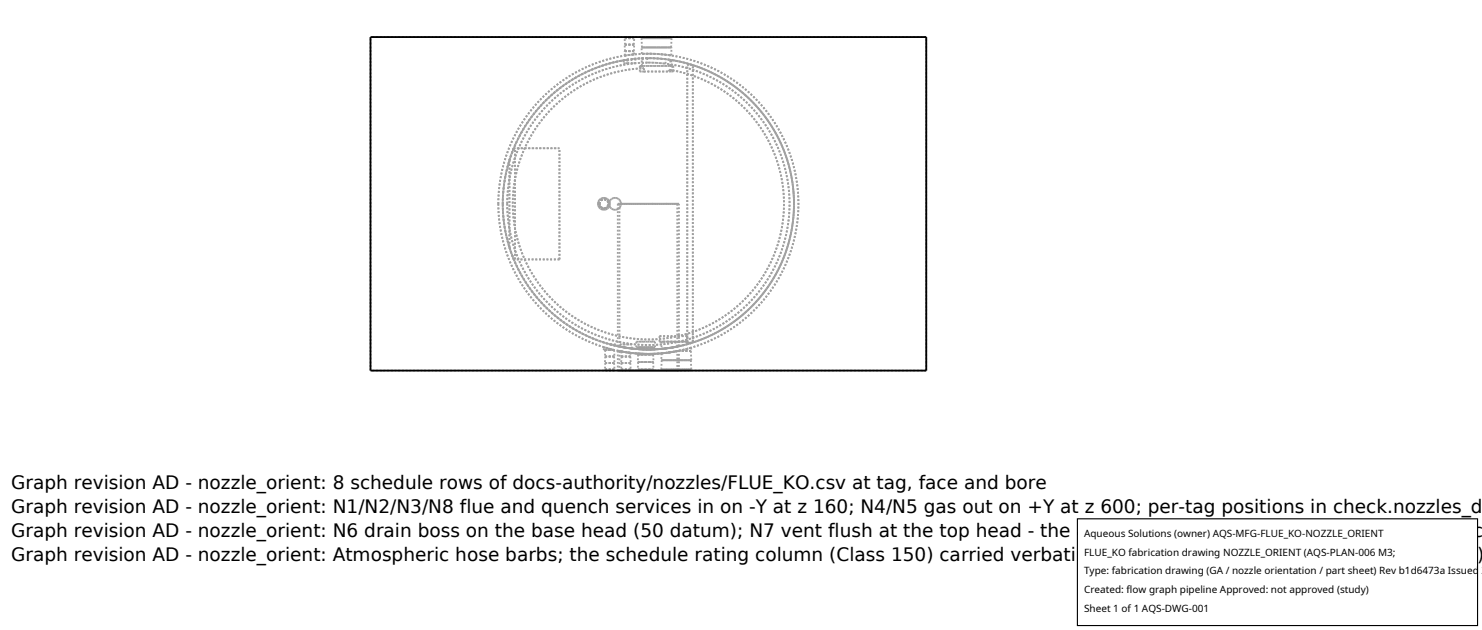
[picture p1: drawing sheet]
<svg xmlns="http://www.w3.org/2000/svg" width="212mm" height="90mm" viewBox="0 0 212 90" stroke-linecap="round" stroke-linejoin="round" font-family="sans-serif">
<g fill="none" stroke="#a0a0a0" stroke-width=".26" stroke-dasharray=".3 .3" stroke-linecap="butt">
<path d="M89.1 8.6l1.6-.2M89.1 9h1.6M89.1 8.6v.4M89.2 7.3h1.4M89.2 6.4h1.4M89.2 5.5h1.4M89.3 7.9l1.3-.1M89.3 7.9l-.1-.6M89.3 7.3h1.2M89.3 7.3l-.1-.9M89.3 6.4h1.2M89.3 6.4l-.1-.9"/>
<path d="M89.3 5.5h1.2M89.3 5.5v-.2M89.3 5.3h1.2M89.6 8.5l-1.9 .4-1.8 .5-1.7 .7-1.5 .7-1.8 1.1-1.4 1-1.2 1.1-1.4 1.5-1.2 1.5-.9 1.4-.9 1.6-.7 1.7-.6 1.8-.5 2-.2 1.8-.1 1.8M89.6 8.5l-.5 .1M89.6 9h-.5M89.6 8.5v.5M89.6 9h.6M90.2 8.4v.6M90.5 7.3h-1.2M90.5 6.4h-1.2M90.5 5.5h-1.2"/>
<path d="M90.5 5.3h-1.2M90.5 7.3l.1-.9M90.5 6.4l.1-.9M90.5 5.3v.2M90.6 7.8l-1.3 .1M90.6 7.8v-.5M90.6 7.3h-1.4M90.6 6.4h-1.4M90.6 5.5h-1.4M90.7 8.4h-.5M90.7 9h-.5M90.7 8.4v.6"/>
<path d="M91.4 9.4h4.8M91.4 10.2h4.8M91.4 9.4v.8M91.5 9.4h-.1M91.5 9.4h.3M91.5 9.4v.4M91.6 6.8h4.3M91.6 5.5h4.3M91.6 8.3h2.2l2.1 .3M91.7 7.7h1.9l2.3 .2M91.7 7.7l-.1-.9M91.7 6.8h4.2"/>
<path d="M91.7 6.8l-.1-1.3M91.7 5.5h4.2M91.7 5.5v-.2M91.7 5.3h4.2M91.7 9.4h4.2M91.7 9.4l-.1-1.1M91.8 8.3l-1.6 .1M91.8 8.3h-.2M91.8 8.3v1.1M91.8 9.4h-.1M92 10.2h-.6M92 9.7v.5"/>
<path d="M92 9.7l-.5 .1M92 10.2h3.6M92.4 8.3l-1.9 .1-2.1 .3-2 .5-1.9 .7-1.8 .9-1.6 1-1.7 1.2-1.5 1.4-1.4 1.5-1.2 1.6-1 1.8-.9 1.9-.7 1.8-.5 2-.3 2-.1 2.1M92.4 8.3l2.7 .2M92.4 8.3l.1 .6M92.5 8.9l2.5 .2M92.5 8.9l-1.9 .1-1.9 .3-2 .5-1.9 .7-1.8 .9-1.6 .9-1.7 1.3-1.4 1.3-1.4 1.5-1.1 1.6-1 1.7-.8 1.7-.7 1.8-.5 2-.3 1.9-.1 2M95 9.1l.1-.6M95.6 10v.2M95.6 10l1.7 .3 1.9 .6 1.7 .7 1.6 .9 1.5 .9 1.4 1.1 1.3 1.4 1.2 1.3 1 1.5 .9 1.6 .8 1.6 .6 1.8 .4 1.7 .3 2 .1 1.9-.1 1.7-.3 1.8-.5 1.9-.6 1.9-.8 1.6-1 1.6-1 1.5-1.3 1.4-1.2 1.1-1.5 1.2-1.5 .9-1.5 .8-1.8 .7-1.9 .6-1.6 .3-1.9 .2-2-.1-1.7-.1-1.8-.4-1.7-.5-2-.8-1.6-.9-1.6-1-1.4-1.1-1.3-1.4-1.2-1.4-1.1-1.6-.9-1.5-.7-1.7-.6-1.7-.4-1.9-.2-1.8-.1-1.8 .2-2 .3-1.7 .4-1.9 .7-1.7 .8-1.7 .9-1.4 1-1.5 1.4-1.5 1.4-1.2 1.3-1 1.6-1 1.7-.9 1.7-.6 1.8-.5 1.7-.3 1.9-.2M95.7 9.4v-.9M95.7 9.4h.3"/>
<path d="M95.9 6.8h-4.2M95.9 5.5h-4.2M95.9 5.3h-4.2M95.9 9.4h-.2M95.9 6.8v-1.3M95.9 5.3v.2M95.9 9.4v-.8M95.9 7.9l-2.3-.2h-1.9M95.9 7.9v-1.1M95.9 8.6l-.2-.1M95.9 6.8h-4.3M95.9 5.5h-4.3"/>
<path d="M96 9.4v.6M96 10h-.4M96 10l2.1 .5 1.7 .6 1.6 .7 1.5 .9 1.4 1 1.4 1.2 1.3 1.3 1.2 1.5 1 1.3 .9 1.7 .7 1.8 .5 1.7 .4 1.8 .2 1.7 .1 1.9-.2 1.8-.3 1.8-.4 1.8-.6 1.6-.9 1.7-.8 1.4-1.2 1.6-1.1 1.3-1.4 1.3-1.5 1.1-1.5 1-1.7 .9-1.6 .6-1.8 .5-1.9 .3-2 .2-1.6-.1-1.9-.2-1.9-.4-1.7-.5-1.8-.7-1.6-.9-1.5-1-1.5-1.2-1.1-1.2-1.2-1.3-1-1.5-1-1.6-.7-1.6-.6-1.8-.5-1.9-.2-1.9-.1-1.8 .1-1.9 .3-1.6 .4-1.8 .7-1.8 .8-1.7 .9-1.5 1.1-1.6 1.1-1.3 1.4-1.3 1.5-1.2 1.4-.8 1.7-.9 1.6-.7 1.7-.5 1.7-.3 1.9-.2M96.2 9.4h-.2M96.2 10.2h-.6M96.2 9.4v.8M98.2 9.3h.6M98.8 9.3h-.6M99 9.3h-.2M99 9.3l3 1.3 2.8 1.6 2.4 2.1 2.2 2.5 1.7 2.9 1.2 2.7 .8 3.3 .3 3.2-.2 3.3-.8 3.3-1.3 3.1-1.7 2.8-2.2 2.5-2.4 2.1-2.8 1.6-3 1.3M132.3 5.3h-79.4M71.2 29.1l.1 2.1 .3 2.1 .5 2 .7 1.9 .8 1.9 1.1 1.8 1.2 1.7 1.4 1.5 1.5 1.4 1.8 1.3 1.7 1.1 2 1 2.1 .7 2.1 .5 2 .3 2 .1 2.1-.1 2-.2 2-.5 2-.7 2-.9 1.7-1 1.7-1.3 1.7-1.4 1.4-1.6 1.3-1.8 1.1-1.8 .9-1.9 .7-1.8 .5-2.1 .3-2 .1-2.2-.1-2.1-.2-2-.5-1.9-.7-2-.8-1.8-1.2-2-1.3-1.8-1.3-1.5-1.4-1.3-1.8-1.4-1.9-1.1-1.9-.9-1.8-.7-2.1-.6-2-.3-2.2-.1-2.3 .1-1.9 .3-2 .4-2 .7-2 1-1.8 1-1.6 1.2-1.6 1.4-1.4 1.6-1.3 1.6-1.1 1.8-1 2-.7 2.1-.5 2-.3 2.1-.1 2.1"/>
<path d="M71.2 29.1l.1-2.1 .3-2.1 .5-2 .7-1.9 .8-1.9 1.1-1.8 1.2-1.7 1.4-1.5 1.5-1.4 1.8-1.3 1.7-1.1 2-1 2.1-.7 2.1-.5 2-.3 2-.1 2.1 .1 2 .2 2 .5 2 .7 2 .9 1.7 1.1 1.7 1.2 1.7 1.5 1.4 1.5 1.3 1.8 1.1 1.8 .9 1.9 .7 1.8 .5 2.1 .3 2 .1 2.2-.1 2.1-.2 2-.5 1.9-.7 2-.8 1.8-1.2 2-1.3 1.8-1.3 1.5-1.4 1.4-1.8 1.3-1.9 1.1-1.9 1-1.8 .6-2.1 .6-2 .3-2.2 .1-2.3-.1-1.9-.2-2-.5-2-.7-2-1-1.8-1-1.6-1.2-1.6-1.4-1.4-1.5-1.3-1.7-1.1-1.8-1-2-.7-2.1-.5-2-.3-2.1-.1-2.1M71.8 29.1l.1-2.3 .5-2.6 .6-2.2 1.1-2.3 1.1-2 1.4-1.9 1.7-1.8 1.9-1.6 2.1-1.4 2.2-1 2.2-.8 2.4-.6 2.4-.3 2.5 .1 2.4 .3 2.4 .6M71.8 29.1l.2 2.9 .6 2.9 1.1 2.8 1.3 2.5 1.9 2.5 2 2 2.4 1.8 2.6 1.5 2.9 1.1 3 .6 3 .2 2.8-.2 2.7-.6 2.8-1 2.8-1.5 2.3-1.8 2.1-2 1.9-2.6 1.4-2.5 1-2.7 .6-2.9 .2-3.1-.2-3-.7-2.8-1-2.8-1.4-2.5-1.8-2.4-2.1-2.1-2.3-1.7-2.7-1.5-2.7-1-2.8-.7M71.8 29.1l.1-2.1 .3-2 .5-1.9 .7-1.9 .9-1.9 1-1.7 1.3-1.7 1.3-1.5 1.5-1.4 1.7-1.2 1.6-1 1.8-.8 1.9-.8 2-.5 2.1-.3 1.9-.1 2.1 .1 1.9 .3 2.1 .5 1.9 .6 1.8 .8 1.8 1.1 1.7 1.3 1.5 1.3 1.4 1.6 1.1 1.4 1.1 1.7 .9 1.9 .7 2 .6 2 .3 2.1 .1 2-.1 2.1-.3 1.9-.4 1.9-.7 2-1 2-1 1.7-1.1 1.6-1.3 1.4-1.4 1.4-1.7 1.2-1.7 1.1-1.9 .9-1.8 .7-2 .5-2 .4-2.2 .1-2.1-.1-1.9-.3-2.1-.5-1.9-.6-1.8-.8-1.8-1.1-1.7-1.2-1.5-1.4-1.4-1.6-1.3-1.7-1-1.7-.9-1.9-.7-1.9-.5-1.9-.3-2-.1-2.1M71.8 29.1l.2 3.1 .7 3 1.1 2.8 1.5 2.6 1.9 2.4 2.1 2.1 2.4 1.7 2.6 1.4 2.7 .9 2.9 .6 3 .2 3.1-.3 2.6-.6 2.8-1.1 2.8-1.5 2.3-1.8 2-2.1 1.8-2.5 1.4-2.7 1-2.8 .5-2.9 .2-2.9-.3-3-.7-2.9-1.1-2.8-1.5-2.6-1.7-2.2-2.3-2.2-2.4-1.7-2.7-1.3-2.7-1-2.9-.5M72.4 29.1l.1-2 .4-2 .5-2 .6-1.7 .8-1.8 1-1.7 1-1.4 1.4-1.5 1.5-1.4 1.5-1.1 1.7-1 1.9-1 1.8-.6 2-.5 2-.4 1.9-.1 1.9 .1 2 .3 1.9 .5 1.8 .6 1.7 .7 1.7 1.1 1.7 1.1 1.5 1.4 1.4 1.5 1.1 1.5 1.1 1.7 .9 1.9 .6 1.8 .6 2 .3 2 .1 1.9-.1 1.9-.3 2-.5 1.9-.6 1.8-.7 1.7-1 1.7-1.2 1.7-1.4 1.5-1.5 1.4-1.5 1.1-1.6 1.1-2 .9-1.8 .6-2 .6-2 .3-1.9 .1-1.9-.1-2-.3-1.9-.5-1.8-.6-1.6-.7-1.8-1-1.7-1.2-1.5-1.4-1.4-1.5-1.3-1.7-1-1.7-.8-1.8-.6-1.7-.5-2-.4-2-.1-2M72.4 29.1l.2 2.8 .7 2.9 1 2.7 1.4 2.6 1.7 2.3 2.1 2 2.3 1.7 2.6 1.4 2.6 1 2.9 .6 2.9 .2 2.8-.3 2.7-.5 2.7-1.1 2.5-1.3 2.4-1.9 2.1-2.1 1.7-2.2 1.3-2.5 1-2.9 .6-2.9 .2-2.8-.3-2.8-.6-2.9-1.1-2.7-1.5-2.5-1.8-2.4-2-1.9-2.4-1.7-2.5-1.3-2.7-.9-2.9-.6M72.8 35.3l.6 1.7M72.8 35.3v-12.4M73.4 21.2l-.6 1.7M73.4 21.2h6.5M73.6 37h-.2"/>
<path d="M73.6 37v-15.8M73.6 21.2h-.2M79.9 37h-6.5M79.9 37h-6.3M79.9 37v-15.8M79.9 21.2h-6.3M85.4 29.1l.2 .6 .6 .2 .6-.1 .3-.7-.2-.6-.6-.2-.6 .2-.3 .6M85.4 29.1l.2-.6 .6-.2 .6 .2 .3 .6-.2 .6-.6 .2-.6-.2-.3-.6M85.6 29.1l.2-.5 .4-.2 .5 .2 .2 .5-.1 .5-.5 .2-.5-.2-.2-.5M85.6 29.1l.2-.4 .4-.2 .5 .1 .2 .5-.2 .4-.4 .3-.5-.2-.2-.5M85.6 29.1l.2-.4 .4-.2 .5 .1 .2 .5-.2 .4-.4 .2-.5-.1-.2-.5M87 29.1l.2-.6 .6-.2 .6 .2 .3 .6-.2 .6-.6 .2-.7-.2-.2-.6"/>
<path d="M87 29.1l.2 .6 .6 .2 .6-.1 .3-.7-.2-.6-.6-.2-.7 .2-.2 .6M88.2 29.1h8.8M88.2 29.1v20.3M88.5 29.1h8.2M88.5 29.1v20.4M96.7 29.1h-8.2M97 29.1h-8.8M52.9 52.9v-47.6M86.2 49.6l1.6 .4M86.2 50h1.6M86.2 50v-.4M86.4 50.9h1.4"/>
<path d="M86.4 51.8h1.4M86.4 52.8h1.4M86.5 50h1.2M86.5 50l-.1 .9M86.5 50.9h1.2M86.5 50.9l-.1 .9M86.5 51.8h1.2M86.5 51.8l-.1 1M86.5 52.8h1.2M86.5 52.8v.1M86.5 52.9h1.2M87.2 49.2l.7 .2"/>
<path d="M87.2 49.2h.7M87.7 50h-1.2M87.7 50.9h-1.2M87.7 51.8h-1.2M87.7 52.8h-1.2M87.7 52.9h-1.2M87.7 50l.1 .9M87.7 50.9l.1 .9M87.7 51.8l.1 1M87.7 52.9v-.1M87.8 50l-1.6-.4M87.8 50h-1.6"/>
<path d="M87.8 50.9h-1.4M87.8 51.8h-1.4M87.8 52.8h-1.4M87.9 49.4l-.7-.2M87.9 49.2h-.7M87.9 49.4v-.2M88.2 50.1l2.1 .3 2.2 .1 2.3-.1 2.2-.3M88.2 50.1v2.8M88.2 52.9h8.8M88.2 49.4l2.1 .4 2.1 .1 2.4-.1 2.2-.4M88.5 52.9h8.2M88.5 50.1l2.1 .3 1.9 .1 2.3-.1 1.9-.3"/>
<path d="M88.5 50.1v2.8M88.5 49.5l2 .3 1.9 .1 2.2-.1 2.1-.3M88.6 49.5l1.6 .3M88.6 49.2h1.6M88.6 49.2v.3M88.7 50.9h1.4M88.7 51.8h1.4M88.7 52.8h1.4M88.8 50.2l1.2 .2M88.8 50.2l-.1 .7M88.8 50.9h1.2M88.8 50.9l-.1 .9"/>
<path d="M88.8 51.8h1.2M88.8 51.8l-.1 1M88.8 52.8h1.2M88.8 52.8v.1M88.8 52.9h1.2M90 50.9h-1.2M90 51.8h-1.2M90 52.8h-1.2M90 52.9h-1.2M90 50.9l.1 .9M90 51.8l.1 1M90 52.9v-.1"/>
<path d="M90 50.4l-1.2-.2M90 50.4l.1 .5M90.1 50.9h-1.4M90.1 51.8h-1.4M90.1 52.8h-1.4M90.2 49.8l-1.6-.3M90.2 49.2h-1.6M90.2 49.8v-.6M90.9 49.6h2.7M90.9 48.8v.8M90.9 48.8h2.7M91.1 50.6h2.2"/>
<path d="M91.1 51.7h2.2M91.1 52.8h2.2M91.1 50.5h2.2M91.1 50.5v.1M91.1 49.8l2.2 .1M91.1 50.6v1.1M91.1 51.7v1.1M91.1 52.8v.1M91.1 52.9h2.2M91.1 49.6v.2M91.1 49.6h2.2M93.3 50.6h-2.2"/>
<path d="M93.3 51.7h-2.2M93.3 52.8h-2.2M93.3 52.9h-2.2M93.3 49.6h-2.2M93.3 50.6v1.1M93.3 51.7v1.1M93.3 52.9v-.1M93.3 49.6v.3M93.3 49.9l-2.2-.1M93.3 50.5h-2.2M93.3 50.5v.1M93.6 49.6h-2.7"/>
<path d="M93.6 48.8h-2.7M93.6 49.6v-.8M94.2 48h4M94.2 48.8h4M94.2 48.8v-.8M94.4 51.4h4.3M94.4 52.8h4.3M94.5 49.8l2-.3 2.2-.5M94.5 50.5l2.3-.4M94.5 50.5l-.1 .9M94.5 51.4h4.2M94.5 51.4l-.1 1.4"/>
<path d="M94.5 52.8h4.2M94.5 52.8v.1M94.5 52.9h4.2M94.5 48.8h3.7M94.5 48.8v1M96.7 52.9h-8.2M96.7 50.1l-2.1 .3-1.9 .1-2.2-.1-2-.3M96.7 49.5l-2 .3-1.9 .1-2.2-.1-2.1-.3M96.7 52.9v-2.8M96.7 49.5v-20.4M96.8 50.1l1.9-.5M96.8 50.1l-2.3 .4"/>
<path d="M96.8 50.1h1.9M97 50.1l-2.1 .3-2.2 .1-2.3-.1-2.2-.3M97 52.9h-8.8M97 49.4l-2.1 .4-2.1 .1-2.4-.1-2.2-.4M97 52.9v-2.8M97 49.4v-20.3M98.2 48.9h.6M98.2 48.9v-39.6M98.2 48.8v.1M98.2 48.8v-.8M98.2 48.9v-.1M98.2 48h-4"/>
<path d="M98.2 48.8h-4M98.2 48.8h-3.7M98.2 48.9h.5M98.7 50.1h-1.9M98.7 51.4h-4.2M98.7 52.8h-4.2M98.7 52.9h-4.2M98.7 50.1v1.3M98.7 51.4v1.4M98.7 52.9v-.1M98.7 48.9h-.5M98.7 48.9v.1"/>
<path d="M98.7 49l-2.2 .5-2 .3M98.7 49.6l-1.9 .5M98.7 49.6v.5M98.7 51.4h-4.3M98.7 52.8h-4.3M98.8 48.9l-2.4 .7-2.4 .3h-2.5l-2.4-.3-2.4-.5-2.2-.9-2.2-1-2.1-1.4-1.9-1.6-1.7-1.8-1.4-1.9-1.1-2-1.1-2.3-.6-2.2-.5-2.6-.1-2.3M98.8 48.9h-.6M98.8 48.9h.2M99 48.9v-39.6M99 48.8v-.8M132.3 52.9v-47.6M132.3 52.9h-79.4"/>
</g>
<path d="M52.9 5.3h79.4v47.6h-79.4z" fill="none" stroke="#000" stroke-width=".26"/>
<path d="M153.9 74.1h57.1v15.2h-57.1z" fill="#fff" stroke="#000" stroke-width=".16"/>
<g font-size="2.6">
<text x="1.6" y="69.8">Graph revision AD - nozzle_orient: 8 schedule rows of docs-authority/nozzles/FLUE_KO.csv at tag, face and bore</text>
<text x="1.6" y="73.3">Graph revision AD - nozzle_orient: N1/N2/N3/N8 flue and quench services in on -Y at z 160; N4/N5 gas out on +Y at z 600; per-tag positions in check.nozzles_d</text>
<text x="1.6" y="76.7">Graph revision AD - nozzle_orient: N6 drain boss on the base head (50 datum); N7 vent flush at the top head - the 800 datum IS the envelope top, drawn exac</text>
<text x="1.6" y="80.2">Graph revision AD - nozzle_orient: Atmospheric hose barbs; the schedule rating column (Class 150) carried verbatim as text - no flange drawn (duty section 4)</text>
</g>
<g font-size="1.4">
<text x="154.8" y="76.6">Aqueous Solutions (owner) AQS-MFG-FLUE_KO-NOZZLE_ORIENT</text>
<text x="154.8" y="79.3">FLUE_KO fabrication drawing NOZZLE_ORIENT (AQS-PLAN-006 M3;</text>
<text x="154.8" y="82">Type: fabrication drawing (GA / nozzle orientation / part sheet) Rev b1d6473a Issued 2</text>
<text x="154.8" y="84.7">Created: flow graph pipeline Approved: not approved (study)</text>
<text x="154.8" y="87.4">Sheet 1 of 1 AQS-DWG-001</text>
</g>
</svg>
